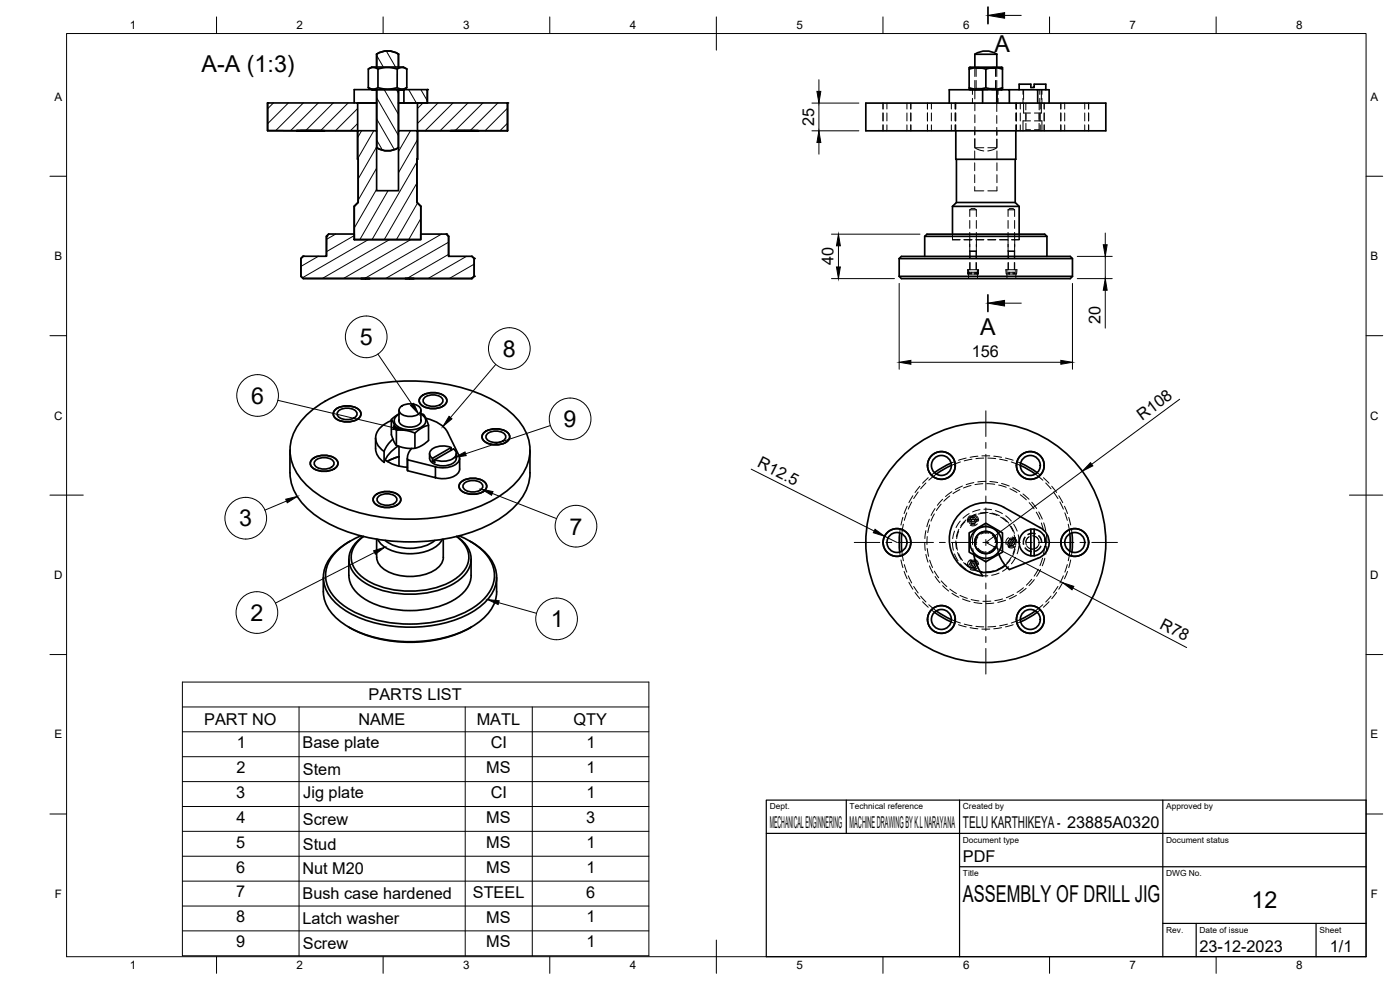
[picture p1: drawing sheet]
<svg xmlns="http://www.w3.org/2000/svg" width="420mm" height="297mm" viewBox="0 0 420 297" stroke-linecap="round" stroke-linejoin="round" font-family="sans-serif">
<!-- layer: Hidden -->
<g fill="none" stroke="#000" stroke-width=".3">
<path d="M265 30.9v1.8M265 33.9v2.4M265 37.5v1.8M266.2 30.9v1.8M266.2 33.9v2.4M266.2 37.5v1.8M272.2 30.9v1.8M272.2 33.9v2.4M272.2 37.5v1.8M273.3 30.9v1.8M273.3 33.9v2.4M273.3 37.5v1.8"/>
<path d="M278.3 30.9v1.8M278.3 33.9v2.4M278.3 37.5v1.8M279.5 30.9v1.8M279.5 33.9v2.4M279.5 37.5v1.8M285.5 30.9v1.8M285.5 33.9v2.4M285.5 37.5v1.8M286.7 30.9v1.8M286.7 33.9v2.4M286.7 37.5v1.8"/>
<path d="M286.9 30.9v1.8M286.9 33.9v2.4M286.9 37.5v1.8M291.8 26.9v1.4M291.8 29.5v1.4M292.6 24.1v5.6M292.6 30.9v2.3M292.6 34.4v2.4M292.6 38l-.1 2.5M292.9 26.5h2.4M292.9 20.6h2.4M292.9 20.6l-.3-.4v2.8"/>
<path d="M292.9 26.5l-.4 .4M292.9 20.6v2.4M292.9 24.1v2.4M294.9 26.9h1.5M296.5 26.5h2.3M296.5 20.6h2.3M298.8 26.5l.4 .4M298.8 20.6v2.4M298.8 24.1v2.4M299.1 24.1v2.8h-1.5M299.1 20.2v2.8M299.1 30.9v2.6"/>
<path d="M299.1 34.7v2.3M299.1 38.2v2.4M299.2 39.3v1.2M299.2 20.2l-.4 .4M299.5 26.9v1.4M299.5 29.5v1.4M304.9 30.9v1.8M304.9 33.9v2.4M304.9 37.5v1.8M305 30.9v1.8M305 33.9v2.4M305 37.5v1.8"/>
<path d="M306.2 30.9v1.8M306.2 33.9v2.4M306.2 37.5v1.8M307 26.9v1.4M307 29.5v1.4M307.2 31v2.9h2.1M307.2 26.9v2.9M307.9 30.9v2.1M307.9 34.2v2.1M307.9 37v1.9h1.4M307.9 33.9v1.9M309.3 36.3h-2.3v3"/>
<path d="M310.5 36.3h2.2v3M311.8 37v1.9h-1.3M311.8 33.9v1.9M311.9 30.9v2.1M311.9 34.2v2.1M312.1 26.9v1.4M312.1 29.5v1.4M312.2 30.9v1.8M312.2 33.9v2.4M312.2 37.5v1.8M312.5 31v2.9h-2M312.5 26.9v2.9"/>
<path d="M312.7 26.9v1.4M312.7 29.5v1.4M313.4 30.9v1.8M313.4 33.9v2.4M313.4 37.5v1.8M318.4 30.9v1.8M318.4 33.9v2.4M318.4 37.5v1.8M319.5 30.9v1.8M319.5 33.9v2.4M319.5 37.5v1.8M325.5 30.9v1.8"/>
<path d="M325.5 33.9v2.4M325.5 37.5v1.8M326.7 30.9v1.8M326.7 33.9v2.4M326.7 37.5v1.8M292.5 56v1.3h2.8M292.5 45.3v2.4M292.5 48.9v2.3M292.5 52.4v2.4M292.6 44.3h2.7M292.6 44.3l1.2 .7 1.5 .3M292.6 41.6v2.7"/>
<path d="M296.5 44.3h2.6M299.1 44.3l-1.2 .7-1.5 .3M299.1 41.8v2.5M299.2 56v1.3h-2.7M299.2 41.7v2.4M299.2 45.3v2.4M299.2 48.9v2.3M299.2 52.4v2.4M285.9 70.3v1.6h2.2M289.3 71.9h2.4M291 78.8v2.1M291 63h2"/>
<path d="M291 63l.5-.4h1l.5 .4M291 63v2M291 66.2v2.3M291 69.7v7.9M291.1 75.4h1.8M291.1 75.4v2.2M291.1 78.8v2.1M292.9 71.9h2.4M292.9 75.4v2.2M292.9 78.8v2.1M293 75.3h-2l.1 .1M293 75.3l-.1 .1"/>
<path d="M293 63v2M293 66.2v2.3M293 69.7v2.4M293 73.3v2M293 71.9v2.1M293 75.2v2.4M293 78.8v2.1M296.5 71.9h2.3M300 71.9h2.4M302.5 63h2M302.5 63l.5-.4h1l.5 .4M302.5 63v2"/>
<path d="M302.5 66.2v2.3M302.5 69.7v7.9M302.5 78.8v2.1M302.6 75.4h1.8M302.6 75.4l-.1-.1h2l-.1 .1M302.6 75.4v2.2M302.6 78.8v2.1M304.4 75.4v2.2M304.4 78.8v2.1M304.5 63v2M304.5 66.2v2.3M304.5 69.7v7.9"/>
<path d="M304.5 78.8v2.1M305.9 70.3v1.6h-2.3M290.5 82.2l-.1-1.3h3.3l-.1 1.3M290.5 82.2h.1M290.5 81.7v.5M290.6 82.2h1.9M290.7 80.9v2.7M291 81.7h-.5l.1 .5M291 81.7v.5h.5M291 82.2h.1M291 81.7h1.6M291.5 81.7v.5"/>
<path d="M292.5 82.2h.5M292.6 82.2h-.1M293 82.2h.5M293 81.7h.6l-.1 .5M293 81.7v.5M293 81.7h-.4v.5h.4M293.3 80.9v2.7M293.6 82.2h.1M293.6 81.7h.1M293.6 82.2h-.1M293.6 81.7v.5M302.2 80.9v2.7"/>
<path d="M302.5 82.2h.5M302.6 82.2h-.6l-.1-1.3h3.3l-.1 1.3h-2.1M303 82.2v-.5h-.5v.5h.5M303 81.7h1.5v.5h-.4M303 82.2h.1M304.1 81.7l-.1 .5M304.5 82.2h.1M304.9 80.9v2.7M286.5 138.5l-1.1 .4M288.2 138.6l-2.7 1M290 137.4l-2.3 .7M291.7 137.8l-2.3 .5"/>
<path d="M293.5 136.9l-2.4 .3M294.7 136.8h2.4M295.3 137.4l-2.4 .2M296.5 137.4l2.3 .2M298.2 136.9l2.4 .3M300 137.8l2.3 .5M301.8 137.4l2.3 .7M303.5 138.6l2.7 1M305.2 138.5l1.1 .4M270.2 158.7l-.2 1.2M271 155.2l-.6 2.3M271.1 157.3l-.4 2.9"/>
<path d="M272.1 153.9l-.7 2.2M272.2 151.9l-.9 2.2M273.6 150.6l-1 2.2M274 148.7l-1.2 2.1M275.5 147.6l-1.3 2M276.1 145.9l-1.5 1.9M277.9 144.9l-1.6 1.8M277.9 159.2l-.3 2.4M278.6 143.3l-1.7 1.7M278.9 155.8l-.7 2.2M279 157.5l-.6 2.3M280.4 154.2l-1 2.2"/>
<path d="M280.4 141.8l-.9 .8M280.6 152.6l-1.2 2.1M281 142.2l-2.3 1.9M282.4 151.3l-1.4 1.9M282.9 149.8l-1.6 1.8M285 148.8l-1.7 1.6M285.7 147.5l-1.9 1.5M286.5 159.3l-.6 2.3M287.7 159.4l-.6 2.2M287.8 158.8l-.8 2.3M288.1 146.9l-2.1 1.2M288.2 156.3l-1.3 2"/>
<path d="M288.8 145.8l-2.1 1.1M289.6 156.5l-1.4 1.9M289.9 156l-1.5 1.8M290.5 155.9h3.1v.5h-3.1zM290.7 156.1a1.32 1.32 0 0 0 2 1.2M290.9 154.1l-1.9 1.4M291.1 156.1v.1a.91 .91 0 0 0 1.4 .7M291.2 154.7a1.65 1.65 0 0 0-.7 2M291.4 155a1.32 1.32 0 0 1 1.9 1.1M291.4 145.7l-2.2 .7M291.5 157a.97 .97 0 0 0 1.5-.9 .98 .98 0 0 1-1.5 .9M291.6 155.3a.9 .9 0 0 1 1.3 .8"/>
<path d="M292.3 144.8l-2.3 .6M292.3 154.5a1.67 1.67 0 0 1 1.4 1.6M292.5 154.6l-2 1.2M292.5 155.3a1.01 1.01 0 0 0-1.5 .8 1 1 0 0 1 1.5-.8M293 154.2l-2.1 1.1M293.1 159a4.8 4.8 0 0 0-1.2 4.4M293.3 157.2a1.69 1.69 0 0 1-2.1 .4M294.1 152.9l-2.2 .7M295 145.1l-2.4 .3M295.3 152.8l2.3 .1M295.8 154l-2.2 .2M295.8 144.4l-2.3 .2"/>
<path d="M296.1 145.1l2.4 .2M296.4 157.8l-1.5 .2-.9 .3M296.5 153.8l-2.3 .1M297 154l2.2 .6M297.1 144.5l2.3 .3M297.5 158.2l1 .6a1.92 1.92 0 0 1 .8 2.2l-.1 1.6M297.7 154l2.2 .8M298.7 153.2l2.1 .9M299.7 145.5l2.3 .7M300.3 155.1l1.8 1.4M300.6 145.1l2.3 .7M301 155.3l1.7 1.7"/>
<path d="M301.8 154.8l1.7 1.5M302.9 157.4l1.1 2M303.1 146.6l2.1 1.2M303.4 157.9l1 2.1M304 146.3l2 1.2M304.2 157.3l1 2M306.2 148.4l1.8 1.6M307 148.2l1.8 1.6M308.9 150.8l1.4 1.9M309.6 150.7l1.5 1.9M310.7 142.2l2.3 1.9M311 153.7l1.1 2.1"/>
<path d="M311.3 141.8l.9 .8M311.7 153.6l1.1 2.2M312.5 156.9l.7 2.3M313.1 143.3l1.7 1.7M313.2 156.9l.6 2.3M313.8 144.9l1.6 1.8M315.6 145.9l1.5 1.9M316.2 147.6l1.3 2M317.8 148.7l1.1 2.1M318.1 150.6l1 2.2M319.5 151.9l.9 2.2M319.6 153.9l.7 2.2"/>
<path d="M320.6 157.3l.5 2.9M320.7 155.2l.6 2.3M321.5 158.7l.2 1.2M270 165.7l.2 1.1M270.4 168l.6 2.3M270.7 165.4l.4 2.9M271.3 171.5l.9 2.2M271.4 169.4l.7 2.3M272.6 172.8l1 2.1M272.8 174.7l1.2 2.1M274.2 175.9l1.3 2M274.6 177.8l1.5 1.8"/>
<path d="M276.3 178.9l1.6 1.7M277.5 162.8l.2 2.4M277.9 166.4l.6 2.3M278.3 161l-.1 2.4M278.3 164.6l.4 2.3M278.9 169.8l1.1 2.1M279 168.1l.9 2.2M280.4 171.4l1.3 2M280.6 173l1.5 1.9M282.5 174.3l1.6 1.7M282.9 175.7l1.8 1.6M285.1 176.7l1.9 1.4"/>
<path d="M285.7 178l2.1 1.2M285.9 162.8l.2 2.3M286.5 166.2l1 2.1M286.9 162.3l.2 2.3M287 162.8l.3 2.3M287.4 165.8l1.1 2.1M287.7 166.1l1.2 2.1M288.1 178.6l2.2 .9M288.2 169.2l1.7 1.6M288.9 179.7l2.2 .8M289.2 168.8l1.8 1.6M289.6 169l1.9 1.4"/>
<path d="M290.7 169.4a1.31 1.31 0 0 0 2 1.1M290.9 171.4l2.1 .9M291 168.2l.5-.3 1.5 2.7-.4 .3zM291.1 169.4a.9 .9 0 0 0 1.4 .8M291.2 168a1.67 1.67 0 0 0-.7 2M291.4 168.3a1.32 1.32 0 0 1 1.9 1.1M291.4 179.9l2.4 .4M291.5 170.3a.98 .98 0 0 0 1.5-.9 .99 .99 0 0 1-1.5 .9M291.6 168.6a.9 .9 0 0 1 1.3 .8M292 164.6l.2 1.9M292.1 170.9l2.1 .7M292.3 167.8a1.67 1.67 0 0 1 1.4 1.6"/>
<path d="M292.5 170.9l2.2 .6M292.5 168.5a1.01 1.01 0 0 0-1.5 .9 1.01 1.01 0 0 1 1.5-.8M293.3 170.5a1.66 1.66 0 0 1-2.1 .4M293.5 161.1l-.5 .9v1.4M293.5 164.5l1 .9 1.1 .3M294.1 172.6l2.4 .1M296.8 160l-1.3-.1-1.1 .4M297.8 160.6l.8 1.2 .2 1M298.2 171.3l-2.3 .3M298.5 163.9l-.7 1.1-1 .5M299.3 163.8l.5 2.5M299.8 171.9l-2.2 .7"/>
<path d="M300.9 179.7l-2.3 .5M301.2 169.7l-1.9 1.2M302.2 162.8a1.33 1.33 0 0 0 2 1.1M302.6 162.8a.89 .89 0 0 0 1.4 .7M302.7 161.3a1.67 1.67 0 0 0-.7 2.1M302.7 170l-1.8 1.4M302.8 162.1a.96 .96 0 0 1 1.2-.2 1.01 1.01 0 0 0-1.5 .9zM302.9 161.6a1.34 1.34 0 0 1 2 1.2M303.1 162a.89 .89 0 0 1 1.3 .8M303.2 168l-1.5 1.6M303.5 167.2l-1.4 1.8M303.8 161.1a1.66 1.66 0 0 1 1.4 1.7"/>
<path d="M304.1 161.3l.4 .3-1.5 2.6-.5-.2zM304.2 178.3l-2.2 1M304.4 160.5l.3 2.3M304.5 162.8a1.01 1.01 0 0 1-1.5 .8M304.6 163.9l-.6 2.2M304.6 164.8l-.8 2.2M304.7 161.2l.1 2.4M304.8 167.2l-1.3 2M304.8 163.8a1.64 1.64 0 0 1-2.1 .4M305 178.6l-2.1 1.1M305.6 160.5l.3 2.3M305.8 163.9l-.5 2.3"/>
<path d="M307.1 176.3l-1.9 1.4M307.6 161.1l-.5 1v1.3M307.6 164.4l1 .9 1 .3M307.7 161.2l-.5 1.1 .1 1M307.7 164.3l.8 .8 1.1 .3M308 176.5l-2 1.5M308.1 163.8l.6 .6 1.1 .4M308.9 161l-.7 .7-.3 1.1M308.9 161.1a1.92 1.92 0 0 0-.9 2.4M309.6 173.8l-1.6 1.8M309.9 160.8l1 .2 .7 .8M310.2 160.8a1.99 1.99 0 0 1 1.6 1.6 1.99 1.99 0 0 1-.9 2.1"/>
<path d="M310.4 173.9l-1.6 1.8M310.7 160.2l-1.3-.1-.9 .4M310.7 160.1l-1.2-.1-1.1 .3M311.4 164a2 2 0 0 1-2.5 .5M311.6 170.8l-1.2 2.1M311.6 160.8l.8 1 .1 1M311.8 160.7l.5 .7 .4 1.4M312.3 163.8l-.7 1-.9 .5M312.3 170.9l-1.2 2M312.4 163.9l-.7 1-1 .5M312.9 167.5l-.8 2.2M313.4 160.4l.1 2.4"/>
<path d="M313.5 163.9l-.3 2.4M313.6 167.5l-.8 2.3M314 160.4l.2 2.4M314.2 163.9l-.4 2.4M315.4 178.9l-1.6 1.7M317.1 177.8l-1.5 1.8M317.5 175.9l-1.3 2M318.9 174.7l-1.1 2.1M319.1 172.8l-1 2.1M320.3 169.4l-.7 2.3M320.4 171.5l-.9 2.2M321.1 165.4l-.5 2.8"/>
<path d="M321.3 168l-.6 2.3M321.7 165.7l-.2 1.1M276.9 180.5l1.7 1.7M278.7 181.4l2.3 1.9M279.5 183l.9 .7M285.4 186.6l1.1 .5M285.5 185.9l2.7 1M287.7 187.4l2.3 .7M289.4 187.3l2.3 .5M291.1 188.3l2.4 .4M292.3 180.7l2.4 .4M292.9 187.9l2.4 .2"/>
<path d="M294.7 188.8h2.4M297.4 180.4h-2.4M298.3 180.9l-2.4 .2M298.8 187.9l-2.3 .2M300.6 188.3l-2.4 .4M301.8 180.1l-2.4 .6M302.3 187.3l-2.3 .5M304.1 187.4l-2.3 .7M306.2 185.9l-2.7 1M306.3 186.6l-1.1 .4M312.2 183l-.9 .7M313 181.4l-2.3 1.9"/>
<path d="M314.8 180.5l-1.7 1.7"/>
<circle cx="292" cy="156.1" r=".5"/>
<circle cx="292" cy="169.4" r=".5"/>
<circle cx="303.5" cy="162.8" r=".5"/>
</g>
<!-- layer: Visible -->
<g fill="none" stroke="#000" stroke-width=".51">
<path d="M113 16.2h.1M113 16.2v3.9M113 16.2a6.1 6.1 0 0 1 6.6 0M113.1 16.2v3.9M113.1 16.2a6 6 0 0 1 6.5 0M119.6 16.2l-.1 3.9M119.6 16.2v3.9M292.6 16.3a6.1 6.1 0 0 1 6.6 0M80.3 30.9h27v8.3h-27zM80.3 30.9v8.3h27M89 39.2h8.4zM90.2 39.2h6z"/>
<path d="M107.3 39.2h.1M107.3 39.2v8.6M107.3 30.9h5.7h-5.5M107.3 39.2h5.7v18h6.6v-18h5.7l-.2 21.5 1.2 1.2v10h-20v-10l1.2-1.2zM110.5 20.7l1.1-.6h9.5l1 .6M110.5 26.3l1.1 .6M113 26.9h-6.7v4M113 26.9h6.6M113 26.9h-1.4h9.5h-1.5M113 26.9v12.3M113.1 26.9v17.4M113.4 20.7a2.59 2.59 0 0 0-2.9 0v5.6"/>
<path d="M119.2 20.7a9.6 9.6 0 0 0-5.8 0v5.6M119.5 26.9l.1 17.4a6 6 0 0 1-6.6 0M119.6 26.9h1.6M119.6 26.9v12.3M121.2 30.9h-1.6h5.7M121.2 26.9h7v4h-7zM122.1 20.7v5.6a3.1 3.1 0 0 1-3.1 .1 10.4 10.4 0 0 1-5.7-.1 2.52 2.52 0 0 1-2.8 0M122.1 20.7a2.55 2.55 0 0 0-2.9 0v5.6M122.1 26.3l-1 .6M125.3 30.9h27v8.3h-27zM125.3 39.2h27M125.3 39.2h.1"/>
<path d="M125.3 39.2v8.6h-.2M128.2 26.9v4M135.2 39.2h8.4zM152.3 30.9v8.3M259.8 30.9h72.1v8.4h-72.1zM284.9 30.9v-4h10v4M286.9 39.3v8.5h18v-8.5M290.9 26.3a8.1 8.1 0 0 0 5.1 .1 7.1 7.1 0 0 0 4.9-.1v.5l-.3 .1-9.7-.1v-6.5h10v6M290.9 20.8a7.3 7.3 0 0 1 5 0M292.6 20.2v-3.9h6.5v3.9M299.2 26.9h3.7v4M299.2 26.9l-.1 4"/>
<path d="M299.2 26.9v4M300.9 20.8a7.2 7.2 0 0 0-5 0v5.5M302.9 26.9h8.5v4M305.9 26.9v-1.6h3.5v1h1v-1h3.5v1.6M311.4 26.9h3.5v4M107.3 47.8h.2M107.5 47.8v12.9l-1.2 1.2v8.3M107.5 47.8h.1M113 44.3h.1M113.1 44.3a6 6 0 0 0 6.5 0M125.1 47.8h.1M125.1 47.8v12.9l1.2 1.2"/>
<path d="M287 47.8v13l-1.1 1.1M304.7 47.8v13M90.3 77.6h.1M91 76.9h7v-6l.7-.7h7.6v1.7h20v-1.7h7.7l.6 .7v6h7l.7 .7v5.3l-.7 .7h-50.6l-.7-.7v-5.3zM91 76.9l-.7 .7v5.3M98.6 70.2l-.6 .7v6M98.6 70.2h.1M106.3 61.9h.1M126.3 61.9h.1M126.3 61.9v8.3M134 70.2l.6 .7M134.6 70.9h.1"/>
<path d="M134.6 70.9v6M141.6 76.9h.1M141.6 76.9l.7 .7v5.3l-.7 .7h-50.6M269.9 77.6h52M269.9 77.6a2.63 2.63 0 0 1 2.7-.7h46.5a2.63 2.63 0 0 1 2.8 .7v5.3M269.9 77.6v5.3M277.5 70.9h36.7M277.5 70.9l.7-.6h35.3l.7 .6v6M277.5 70.9v6M285.9 61.9h20M285.9 61.9v8.4M287 60.8h17.7"/>
<path d="M304.7 60.8l1.2 1.1v8.4M90.3 82.9h.1M90.3 82.9l.7 .7M108.3 83.6h2.7zM121.6 83.6h2.7zM269.9 82.9a2.57 2.57 0 0 0 2.7 .7h46.5a2.57 2.57 0 0 0 2.8-.7M269.9 82.9h52M126.4 118.9a5.8 5.8 0 0 1 7.5 .5 2.02 2.02 0 0 1-1.7 2.8 5.8 5.8 0 0 1-6.2-1.2 1.57 1.57 0 0 1 .4-2.1zM127.3 119.4a4.1 4.1 0 0 1 5.6 .4 1.8 1.8 0 0 1-2 2 3.2 3.2 0 0 1-3.9-1.6zM87 135.1v6.8a15.8 15.8 0 0 0 7.3 12.4 48.1 48.1 0 0 0 28.8 8.3 50.3 50.3 0 0 0 27.1-7.1 18.2 18.2 0 0 0 8.8-12.1v-8.3M92.4 124.1a43.2 43.2 0 0 1 24.7-9.5 54.8 54.8 0 0 1 31.4 5.8 19.7 19.7 0 0 1 10.4 12.4 14.1 14.1 0 0 1-5.2 13.2 43.2 43.2 0 0 1-24.7 9.5 54.8 54.8 0 0 1-31.4-5.8 19.7 19.7 0 0 1-10.3-12.4 14.1 14.1 0 0 1 5.1-13.2zM93.7 137.8a5.8 5.8 0 0 1 7.5 .4 2.02 2.02 0 0 1-1.6 2.8 5.8 5.8 0 0 1-6.3-1.2 1.57 1.57 0 0 1 .4-2z"/>
<path d="M94.7 138.2a4.1 4.1 0 0 1 5.5 .4 1.8 1.8 0 0 1-2 2.1 3.2 3.2 0 0 1-3.9-1.7zM100.6 122.9a5.8 5.8 0 0 1 7.5 .5 2.02 2.02 0 0 1-1.6 2.8 5.8 5.8 0 0 1-6.3-1.2 1.57 1.57 0 0 1 .4-2.1zM101.6 123.3a4.1 4.1 0 0 1 5.5 .4 1.8 1.8 0 0 1-2 2.1 3.2 3.2 0 0 1-3.9-1.6zM112.7 131.4v3.3M112.7 134.7l.3 1.2 .6 1.2 1.7 1.6M115.6 138a11.3 11.3 0 0 0 6.7 2.2M117.5 125.9l1.5 3.2M117.5 126.2a6.6 6.6 0 0 0-4.8 5 4.9 4.9 0 0 0 2.6 4.3M117.9 131.8l-1.8 2-.8 1.7v3.2a9.9 9.9 0 0 1 4.2-4.9M119.7 123.1v3.2M119.7 133.9v6M119.8 137l-1.9 .6-1.6 .9"/>
<path d="M119.8 124.3a2.12 2.12 0 0 0-1.5 2.1 2.12 2.12 0 0 0 1.8 2 6.8 6.8 0 0 0 7.4-1.1 1.98 1.98 0 0 0-1.1-3M119.8 126a2.35 2.35 0 0 0 2.6 2.1 3.5 3.5 0 0 0 4-1.8v-.3M120.3 122.1a4.6 4.6 0 0 1 5.9 .3 1.62 1.62 0 0 1-1.4 2.3 4.5 4.5 0 0 1-4.9-1 1.23 1.23 0 0 1 .4-1.6zM122.3 137.5v3.7M122.3 138l8.4 2v3.3l-8.4-2.1zM123.5 134.6l-1 1.6-.2 1.8M124.5 129.9a11.4 11.4 0 0 0-5.5-.8v4.5M126.3 124.1a3.3 3.3 0 0 1 2 2.6l.3 .9v4.6a7.8 7.8 0 0 1-9.3 1.6 5.7 5.7 0 0 1-1.8-3.4v-4.5l2.2-1.7M126.3 123.1v3.2M127.8 125.5a9.6 9.6 0 0 1 6.5 4.2M128.6 127.6a9.4 9.4 0 0 0-4.1 2.3v4.6M128.9 136.1a2.97 2.97 0 0 0 3.2 3.6 4.5 4.5 0 0 0 4.8-1.8v-1.8"/>
<path d="M134.3 129.7l3.4 6.8a2.46 2.46 0 0 1-2.1 3.4l-2.8 .5-2.1-.3M135.4 135.1v-.8l-5.6 3.2v.9l6.3-3.7a1.8 1.8 0 0 1 .8 2 1.8 1.8 0 0 1-1.7 1.3l-2.7 .4-2-.5v.9l-.7-.5M135.4 134.3a5.7 5.7 0 0 0-6.2 1 1.54 1.54 0 0 0 .6 2.2M137.9 137.5v3.2a3.8 3.8 0 0 1-3.7 2.8l-2.1 .1-1.4-.3M145.3 129.8a5.8 5.8 0 0 1 7.4 .5 2.02 2.02 0 0 1-1.6 2.8 5.8 5.8 0 0 1-6.2-1.3 1.57 1.57 0 0 1 .4-2zM146.2 130.2a4.1 4.1 0 0 1 5.5 .4 1.8 1.8 0 0 1-1.9 2.1 3.2 3.2 0 0 1-4-1.6zM285.4 138.9l-2.5 1.3-2.5 1.6M285.5 139.6l-4.5 2.6M306.2 139.6l4.5 2.6M306.3 138.9l2.6 1.3 2.4 1.6M112.6 148.6a5.8 5.8 0 0 1 7.5 .5 2.02 2.02 0 0 1-1.7 2.8 5.8 5.8 0 0 1-6.2-1.2 1.57 1.57 0 0 1 .4-2.1zM113.5 149a4.1 4.1 0 0 1 5.5 .4 1.8 1.8 0 0 1-1.9 2.1 3.2 3.2 0 0 1-4-1.6z"/>
<path d="M138.4 144.6a5.8 5.8 0 0 1 7.4 .5 2.02 2.02 0 0 1-1.6 2.8 5.8 5.8 0 0 1-6.2-1.2 1.57 1.57 0 0 1 .4-2.1zM139.3 145a4.1 4.1 0 0 1 5.5 .5 1.8 1.8 0 0 1-1.9 2 3.2 3.2 0 0 1-4-1.6zM270 159.9l-.1 2.9 .1 2.9M290.9 159.9l4-2.3a1.17 1.17 0 0 1 2 0l2.9 1.7a1.15 1.15 0 0 1 1.1 1.7v3.5a1.15 1.15 0 0 1-1.1 1.7l-2.9 1.8a1.17 1.17 0 0 1-2 0l-3-1.8a1.15 1.15 0 0 1-1-1.7zM301.3 152.2l10.8 6.1a5 5 0 0 1 2.8 4.8 5 5 0 0 1-3.5 4.4l-8.5 3.4M301.3 152.2a11 11 0 0 0-15.9 6.4 11 11 0 0 0 9.5 14.2 18 18 0 0 1-2.7-6.3M309.4 158.8v7.9M310.4 158.8v7.9M321.7 159.9l.2 2.9-.2 2.9M97 173.2v4.4M97 177.6a11.8 11.8 0 0 0 5.6 9.2 38.3 38.3 0 0 0 27 5.3 28.5 28.5 0 0 0 16.3-7.3 10.4 10.4 0 0 0 3.2-7.2M104.7 167.8v4.9"/>
<path d="M104.7 172.7a9.1 9.1 0 0 0 5.4 7.4 28.4 28.4 0 0 0 27.1-.7 8.7 8.7 0 0 0 4.2-6.7M105.1 162.4a14.6 14.6 0 0 0-8 9.6 10.8 10.8 0 0 0 4.6 9.7 35.7 35.7 0 0 0 24.5 6.4 31.6 31.6 0 0 0 19.4-7.5 9.8 9.8 0 0 0 .1-14.7l-2.6-2.2-2.1-1.3M108.3 160.8a17.2 17.2 0 0 0-10.1 9 10.1 10.1 0 0 0 4.1 11.2 35.1 35.1 0 0 0 24.6 6.1 30.1 30.1 0 0 0 17.9-7 9.6 9.6 0 0 0 .2-14.8 21.6 21.6 0 0 0-7.2-4.5M109 160.9a7.8 7.8 0 0 0-3.9 9 12.8 12.8 0 0 0 8.2 6.8 28.8 28.8 0 0 0 23.7-2.1 7.9 7.9 0 0 0 4.1-8.9 9.5 9.5 0 0 0-4-4.8M109.1 161a7.1 7.1 0 0 0-3 9.1 15.2 15.2 0 0 0 10.6 6.6 27.4 27.4 0 0 0 19.7-2.8 7.5 7.5 0 0 0 3.9-9 9.4 9.4 0 0 0-3.3-3.9M113 161.8v5.4M113.1 167.2a6.1 6.1 0 0 0 4.9 5 14.6 14.6 0 0 0 13.7-2.1 4.1 4.1 0 0 0 1.4-2.9M113.4 161.8a9.9 9.9 0 0 0 8.4 4.3 12.4 12.4 0 0 0 10.6-3.6l.3-.7M115.6 162.1a12.9 12.9 0 0 0 14.9 0M133 161.8v5.4M141.4 167.8v4.9M149 173.2v4.4"/>
<path d="M270.6 160.2v5.2M299.8 166.3a10.7 10.7 0 0 0 3.1 4.6M301.7 169.6a9 9 0 0 1-7.5 2M309.4 166.7a4 4 0 0 1-2.9-6.1 4 4 0 0 1 6.8 0 4 4 0 0 1-2.9 6.1M310.4 166.7h-1M321.1 160.2v5.2M104.6 188.1a39.6 39.6 0 0 0 36.4 .3M141.5 188.1l-.5 .3M280.4 183.7l2.5 1.6 2.5 1.3M281 183.3l4.5 2.6M310.7 183.3l-4.5 2.6M311.3 183.7l-2.4 1.6-2.6 1.3"/>
<circle cx="282.5" cy="139.7" r="4.2"/>
<circle cx="282.5" cy="139.7" r="3"/>
<circle cx="309.2" cy="139.7" r="4.2"/>
<circle cx="309.2" cy="139.7" r="3"/>
<circle cx="269.2" cy="162.8" r="4.2"/>
<circle cx="269.2" cy="162.8" r="3"/>
<circle cx="295.9" cy="162.8" r="3.3"/>
<circle cx="295.9" cy="162.8" r="4.8"/>
<circle cx="295.9" cy="162.8" r="36"/>
<circle cx="322.5" cy="162.8" r="4.2"/>
<circle cx="322.5" cy="162.8" r="3"/>
<circle cx="282.5" cy="185.9" r="4.2"/>
<circle cx="282.5" cy="185.9" r="3"/>
<circle cx="309.2" cy="185.9" r="4.2"/>
<circle cx="309.2" cy="185.9" r="3"/>
</g>
<g fill="#000">
<circle cx="80.3" cy="30.9" r=".25"/>
<circle cx="128.2" cy="26.9" r=".25"/>
<circle cx="152.3" cy="30.9" r=".25"/>
<circle cx="292.6" cy="26.9" r=".25"/>
<circle cx="91" cy="76.9" r=".25"/>
<circle cx="98" cy="70.9" r=".25"/>
<circle cx="134" cy="70.2" r=".25"/>
<circle cx="142.3" cy="77.6" r=".25"/>
<circle cx="142.3" cy="82.9" r=".25"/>
</g>
<!-- layer: BORDER -->
<g fill="none" stroke="#000" stroke-width=".3">
<path d="M20 10.1h390v276.9h-390zM65 5.1v5M115 5.1v5M165 5.1v5M215 5.1v10M265 5.1v5M315 5.1v5M365 5.1v5M15 52.9h5M410 52.9h5M15 100.7h5M410 100.7h5"/>
<path d="M15 148.6h10M405 148.6h10M15 196.4h5M410 196.4h5M15 244.2h5M410 244.2h5M65 287v5M115 287v5M165 287v5M215 282.1v9.9M265 287v5M315 287v5"/>
<path d="M365 287v5"/>
</g>
<!-- layer: TITLEBLOCK -->
<path d="M230 240.1h180v46.9h-180zM230 250h180M254 240.1v9.9M288 240.1v46.9M349 240.1v46.9M288 260.1h122M349 277.1h61M359 277.1v9.9M395 277.1v9.9" fill="none" stroke="#000" stroke-width=".36"/>
<!-- layer: Hatching -->
<g fill="none" stroke="#000" stroke-width=".3">
<path d="M113.1 16.7l2 3.4M116 15.3l2.7 4.8M82.1 30.9l-1.8 1.7M86.6 30.9l-6.3 6.2M91 30.9l-8.3 8.3M95.5 30.9l-8.3 8.3M100 30.9l-8.3 8.3M104.5 30.9l-8.3 8.3M107.3 32.6l-6.6 6.6M107.3 37l-2.1 2.2M108.5 39.2l-1.2 2.1M112.2 39.2l-4.9 8.4"/>
<path d="M113.1 35.7l5.3 9.2M113.1 29.4l6.4 11.2M115.3 26.9l4.2 7.4M119 26.9l.5 1M121.2 30.8l.1 .1M122.6 26.9l2.3 4M123.2 39.2l-3.6 6.3M126.3 26.9l1.9 3.4M127 30.9l-1.7 1.7M131.4 30.9l-6.1 6.1M135.9 30.9l-8.3 8.3M140.4 30.9l-8.3 8.3"/>
<path d="M144.9 30.9l-8.3 8.3M149.4 30.9l-8.3 8.3M152.3 32.5l-6.7 6.7M152.3 37l-2.2 2.2M113 44.1l-5.5 9.6M113 50.4l-5.5 9.6M113 56.8l-6.7 11.6M113.1 42.1l1.7 2.9M116.5 57.2l-8.5 14.7M125.1 48.6l-13.4 23.3M125.1 54.9l-9.8 17M125.3 41.9l-5.7 9.9"/>
<path d="M95.6 76.9l-5.3 3M100.8 70.2l-2.8 1.6M106.3 70.7l-8.3 4.8M106.6 61.6l-.3 .5M110.6 71.9l-19.8 11.4M116.9 71.9l-20.2 11.7M123.3 71.9l-20.2 11.7M125.3 60.9l-6.3 11M126.3 65.6l-3.6 6.3M132.5 70.2l-23.1 13.4M134.6 72.7l-18.8 10.9M134.6 76.3l-12.5 7.3"/>
<path d="M140 76.9l-11.5 6.7M142.3 79.3l-7.5 4.3M142.3 82.9l-1.1 .7"/>
</g>
<!-- layer: Section Lines -->
<path d="M296.5 2.1v5M296.5 88.5v5" fill="none" stroke="#000" stroke-width=".51"/>
<path d="M301.5 4.6h5M301.5 91h5" fill="none" stroke="#000" stroke-width=".3"/>
<path d="M296.5 4.6l5-.8v1.7zM296.5 91l5-.9v1.7z" fill="#000" stroke="#000" stroke-width=".3"/>
<!-- layer: Balloons -->
<g fill="none" stroke="#000" stroke-width=".3">
<path d="M113.4 106.2l10.3 15.2M148.8 109.4l-13.6 15.9M83.4 120.1l34.6 8.2M165.2 127.7l-25.5 8.5M86 150.3l-6.5 2.8M147.7 148l19.3 7.6M112.4 165.8l-29.7 15.2M149.7 180.8l11.3 3.2"/>
<circle cx="77.3" cy="118.7" r="6.3"/>
<circle cx="109.9" cy="101.1" r="6.3"/>
<circle cx="152.9" cy="104.6" r="6.3"/>
<circle cx="171.1" cy="125.7" r="6.3"/>
<circle cx="73.8" cy="155.5" r="6.3"/>
<circle cx="172.9" cy="157.9" r="6.3"/>
<circle cx="77.1" cy="183.8" r="6.3"/>
<circle cx="167" cy="185.7" r="6.3"/>
</g>
<path d="M118.1 127.7l3.3 1.4-3.5-.2zM123.2 121.7l1-.7 1.4 3.2zM134.8 124.9l.8 .8-2.7 2.2zM136.4 137.3l3.2-1.7 .3 1.1zM85.7 149.8l3.5-.8-3 1.9zM144.5 146.8l3.5 .7-.5 1.1zM112.1 165.3l3.4-1.1-2.9 2.1zM146.3 179.9l3.5 .4-.3 1.1z" fill="#000" stroke="#000" stroke-width=".3"/>
<!-- layer: Custom Tables -->
<g fill="none" stroke="#000" stroke-width=".3">
<path d="M54.7 204.6h140v82.2h-140zM54.7 212.1h140M54.7 219.6h140M89.7 212.1v74.7M139.6 212.1v74.7M159.7 212.1v74.7M54.7 227h140M54.7 234.5h140M54.7 242h140M54.7 249.4h140M54.7 256.9h140M54.7 264.4h140"/>
<path d="M54.7 271.9h140M54.7 279.3h140"/>
</g>
<!-- layer: Smart Centers -->
<g fill="none" stroke="#000" stroke-width=".3">
<path d="M295.9 123.3v7.7M295.9 132.7v1.8M295.9 136.3v10.7M295.9 148.8v1.8M295.9 152.4v7.7M256.4 162.8h7.7M265.9 162.8h1.7M269.4 162.8h10.7M281.9 162.8h1.8M285.5 162.8h7.7M295 162.8h1.8M295.9 161.9v1.8"/>
<path d="M295.9 165.4v7.7M295.9 174.9v1.8M295.9 178.5v10.7M298.5 162.8h7.7M308 162.8h1.8M311.6 162.8h10.7M324.1 162.8h1.8M327.7 162.8h7.7M295.9 191v1.8M295.9 194.6v7.7"/>
</g>
<!-- layer: FD_Dimensions -->
<g fill="none" stroke="#000" stroke-width=".3">
<path d="M243.7 30.9h14.1M243.7 39.3h14.1M245.8 23.9v3.5M245.8 30.9v8.4M245.8 42.8v3.5M249.5 70.3h26.6M251.6 73.8v6.3M323.3 76.9h10.5M331.7 69.9v3.5M331.7 76.9v6.7M249.5 83.6h18.9M269.9 85v25.8"/>
<path d="M321.9 85v25.8M323.3 83.6h10.5M331.7 87.1v11.4M273.4 108.7h45M354 119.8l-26.4 19.5M225.4 140.8l36.9 18.5M324.8 141.4l-28.9 21.4 23 12M265.5 160.9l3.7 1.9M322 176.4l34.1 17.9"/>
</g>
<path d="M245.2 27.4h1.1l-.5 3.5zM245.8 39.3l.5 3.5h-1.1zM251.6 70.3l.6 3.5h-1.2zM331.1 73.4h1.2l-.6 3.5zM251 80.1h1.2l-.6 3.5zM331.7 83.6l.6 3.5h-1.2zM269.9 108.7l3.5-.6v1.2zM318.4 108.1l3.5 .6-3.5 .6zM327.3 138.8l.7 1-3.2 1.6zM262.6 158.8l2.9 2.1-3.4-1.1zM318.9 174.8l3.4 1.1-.6 1.1z" fill="#000" stroke="#000" stroke-width=".3"/>
<g font-size="7">
<text x="298.5" y="15.7">A</text>
<text x="60.5" y="21.5">A-A (1:3)</text>
<text x="294.2" y="100.5">A</text>
<text x="107.9" y="103.5">5</text>
<text x="150.9" y="107.1">8</text>
<text x="75.4" y="121.1">6</text>
<text x="169.1" y="128.2">9</text>
<text x="71.8" y="158">3</text>
<text x="170.9" y="160.4">7</text>
<text x="75.2" y="186.3">2</text>
<text x="165.3" y="188.2">1</text>
<text x="289" y="270.6">ASSEMBLY OF DRILL JIG</text>
<text x="375.6" y="272.3">12</text>
</g>
<g font-size="4.9">
<text x="244.3" y="37.8" transform="rotate(-90 244.3 37.8)">25</text>
<text x="250.2" y="79.6" transform="rotate(-90 250.2 79.6)">40</text>
<text x="330.2" y="97.2" transform="rotate(-90 330.2 97.2)">20</text>
<text x="291.6" y="107.2">156</text>
<text x="342.8" y="126.3" transform="rotate(-36 342.8 126.3)">R108</text>
<text x="227" y="139.9" transform="rotate(27 227 139.9)">R12.5</text>
<text x="347.8" y="188.3" transform="rotate(28 347.8 188.3)">R78</text>
<text x="110.6" y="210.1">PARTS LIST</text>
<text x="61.3" y="217.6">PART NO</text>
<text x="107.5" y="217.6">NAME</text>
<text x="143.1" y="217.6">MATL</text>
<text x="172.1" y="217.5">QTY</text>
<text x="71.1" y="224.5">1</text>
<text x="90.8" y="224.6">Base plate</text>
<text x="147.3" y="224.5">CI</text>
<text x="176.1" y="224.5">1</text>
<text x="70.9" y="232">2</text>
<text x="90.9" y="232.5">Stem</text>
<text x="145.9" y="232">MS</text>
<text x="176.1" y="232">1</text>
<text x="70.9" y="239.4">3</text>
<text x="91" y="239.5">Jig plate</text>
<text x="147.3" y="239.5">CI</text>
<text x="176.1" y="239.4">1</text>
<text x="71" y="246.9">4</text>
<text x="90.9" y="247.5">Screw</text>
<text x="145.9" y="246.9">MS</text>
<text x="175.9" y="246.9">3</text>
<text x="231" y="248.5">MECHANICAL ENGINNERING</text>
<text x="255" y="248.5">MACHINE DRAWING BY K.L NARAYANA</text>
<text x="289" y="248.5">TELU KARTHIKEYA - 23885A0320</text>
<text x="70.9" y="254.3">5</text>
<text x="90.9" y="254.9">Stud</text>
<text x="145.9" y="254.4">MS</text>
<text x="176.1" y="254.3">1</text>
<text x="70.9" y="261.8">6</text>
<text x="90.8" y="262.4">Nut M20</text>
<text x="145.9" y="261.9">MS</text>
<text x="176.1" y="261.8">1</text>
<text x="289" y="258.6">PDF</text>
<text x="70.9" y="269.3">7</text>
<text x="90.8" y="269.8">Bush case hardened</text>
<text x="141.9" y="269.3">STEEL</text>
<text x="175.9" y="269.3">6</text>
<text x="70.9" y="276.8">8</text>
<text x="90.8" y="277.3">Latch washer</text>
<text x="145.9" y="276.8">MS</text>
<text x="176.1" y="276.8">1</text>
<text x="70.9" y="284.2">9</text>
<text x="90.9" y="284.8">Screw</text>
<text x="145.9" y="284.3">MS</text>
<text x="176.1" y="284.2">1</text>
<text x="360" y="285.5">23-12-2023</text>
<text x="399.1" y="285.7">1/1</text>
</g>
<g font-size="3.5">
<text x="39" y="8.8">1</text>
<text x="89" y="8.8">2</text>
<text x="139" y="8.8">3</text>
<text x="189" y="8.8">4</text>
<text x="239" y="8.8">5</text>
<text x="289" y="8.8">6</text>
<text x="339" y="8.8">7</text>
<text x="389" y="8.8">8</text>
<text x="16.3" y="30.2">A</text>
<text x="411.3" y="30.2">A</text>
<text x="16.3" y="78">B</text>
<text x="411.3" y="78">B</text>
<text x="16.2" y="125.9">C</text>
<text x="411.2" y="125.9">C</text>
<text x="16.2" y="173.7">D</text>
<text x="411.2" y="173.7">D</text>
<text x="16.3" y="221.6">E</text>
<text x="411.3" y="221.6">E</text>
<text x="16.4" y="269.4">F</text>
<text x="411.4" y="269.4">F</text>
<text x="39" y="290.8">1</text>
<text x="89" y="290.8">2</text>
<text x="139" y="290.8">3</text>
<text x="189" y="290.8">4</text>
<text x="239" y="290.8">5</text>
<text x="289" y="290.8">6</text>
<text x="339" y="290.8">7</text>
<text x="389" y="290.8">8</text>
</g>
<g font-size="2.5">
<text x="231" y="242.9">Dept.</text>
<text x="255" y="242.9">Technical reference</text>
<text x="289" y="242.9">Created by</text>
<text x="350" y="242.9">Approved by</text>
<text x="289" y="252.8">Document type</text>
<text x="350" y="252.8">Document status</text>
<text x="289" y="262.9">Title</text>
<text x="350" y="262.9">DWG No.</text>
<text x="350" y="279.9">Rev.</text>
<text x="360" y="279.9">Date of issue</text>
<text x="396" y="279.9">Sheet</text>
</g>
</svg>
